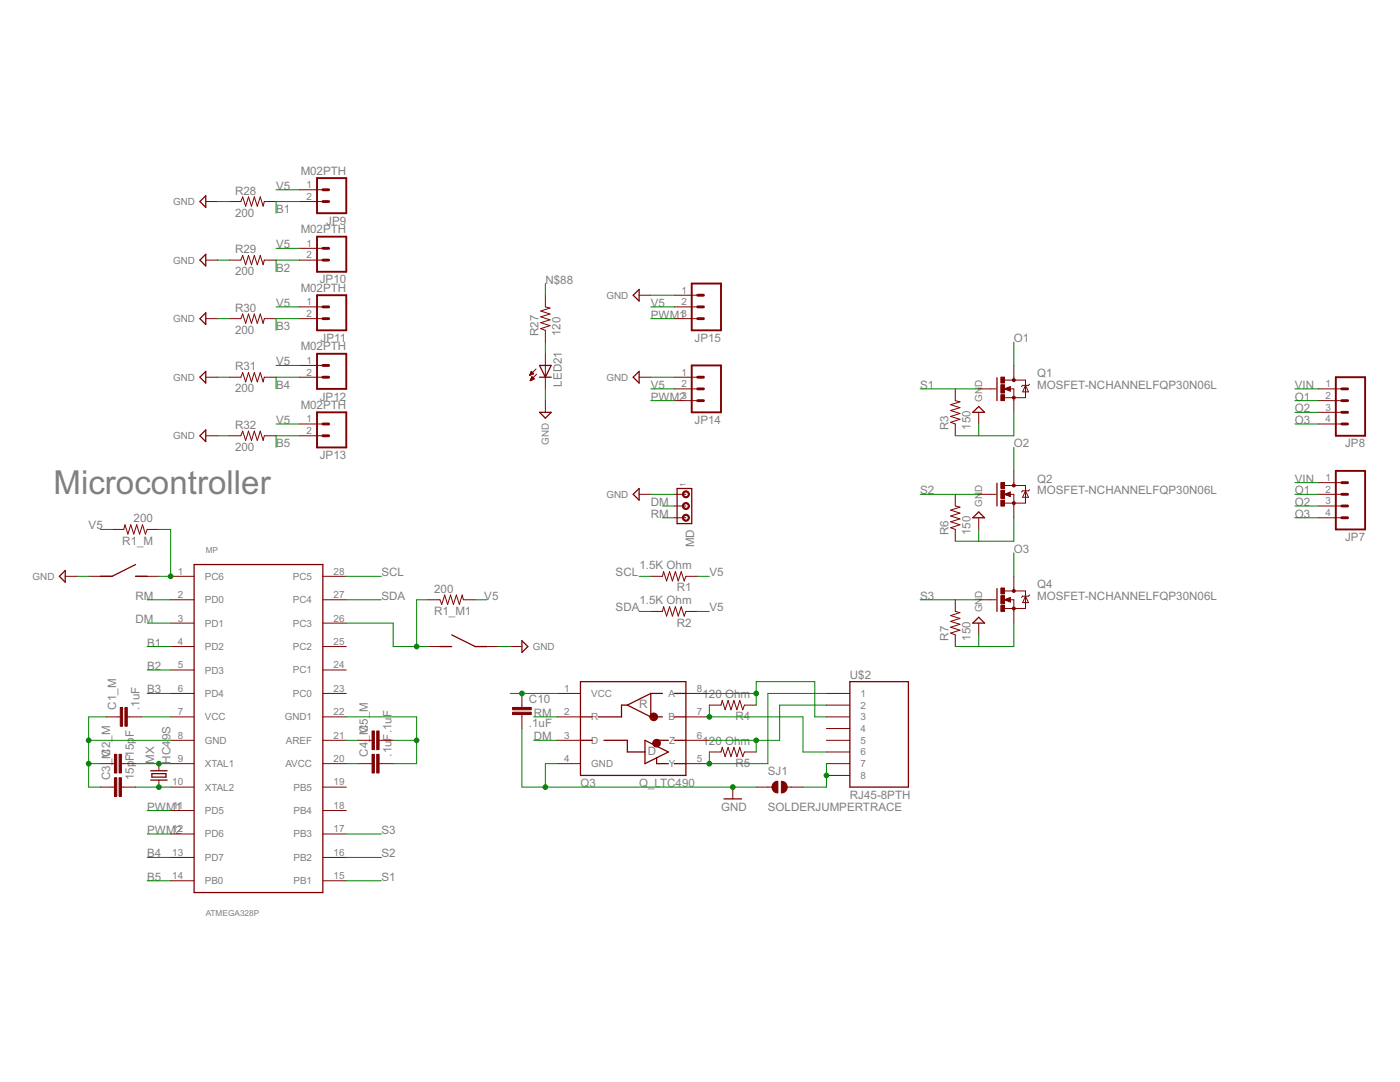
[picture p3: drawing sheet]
<svg xmlns="http://www.w3.org/2000/svg" width="279mm" height="216mm" viewBox="0 0 279 216" stroke-linecap="round" stroke-linejoin="round" font-family="sans-serif">
<g fill="none" stroke="#800000" stroke-width=".25">
<path d="M41.1 39.1v2.3l-1.2-1.2zM41.1 50.7v2.4l-1.2-1.2zM126.4 58.9l1.2-1.2v2.4zM41.1 62.4v2.3l-1.2-1.1zM41.1 74.1v2.3l-1.2-1.1zM107.7 72.9h2.3l-1.2 2.4zM107.7 75.3h2.3M126.4 75.3l1.2-1.2v2.3zM199 75.4v4.5M39.9 87l1.2-1.2v2.3zM107.7 82.3h2.3l-1.2 1.1zM126.4 98.6l1.2-1.1v2.3z"/>
<path d="M135.1 97.5h2.9v7h-2.9zM194.1 82.3l1.2-1.2 1.2 1.2zM199 96.4v4.6M11.9 115l1.1-1.2v2.4zM27.1 112.6l-4.7 2.4h-2.4M27.1 115h2.3M38.7 112.6h25.7v65.5h-25.7zM194.1 103.3l1.2-1.1 1.2 1.1zM199 117.5v4.5M87.8 129h2.3M90.1 126.7l4.7 2.3h2.4M104.2 127.8l1.1 1.2-1.1 1.2z"/>
<path d="M115.8 136h21.1v18.7h-21.1zM129.9 138.4v4.6M129.9 138.4l-4.7 2.3M129.9 138.4h2.3M134.6 138.4h2.3M169.6 136h11.7v21.1h-11.7zM194.1 124.3l1.2-1.1 1.2 1.1zM30.1 153.8h3.3M30.1 155.7h3.3M30.3 154.4h2.8v.7h-2.8zM115.8 143h2.4M115.8 147.7h2.4"/>
<path d="M120.5 147.7h4.7v2.4h3.5M125.2 140.7l4.7 2.3M125.2 140.7h-1.2v2.3h-4.6M129.9 143h2.3M131 148.9l2.4 1.2-2.4 1.1M131 148.9l-2.3-1.2v4.7l2.3-1.2M131 151.2v1.2h2.4M133.4 147.7h-2.4v1.2M134.6 143h2.3M134.6 147.7h2.3M134.6 152.4h2.3M144.5 159.4h3.5"/>
</g>
<g fill="#800000" stroke="#800000" stroke-width=".2">
<path d="M136.4 98.2a.7 .7 0 0 1 1.1 .1 .7 .7 0 0 1-.4 1 .7 .7 0 0 1-.9-.7h.2a.47 .47 0 0 1 .6-.4 .47 .47 0 0 1 .2 .7 .47 .47 0 0 1-.7-.1l-.1-.2h-.2z" fill-rule="evenodd"/>
<path d="M136.4 100.5a.7 .7 0 0 1 1.1 .1 .7 .7 0 0 1-.4 1.1 .7 .7 0 0 1-.9-.7h.2a.47 .47 0 0 1 .6-.5 .47 .47 0 0 1 .2 .8 .47 .47 0 0 1-.7-.2l-.1-.1h-.2z" fill-rule="evenodd"/>
<path d="M136.4 102.8a.7 .7 0 0 1 1.1 .1 .7 .7 0 0 1-.4 1.1 .7 .7 0 0 1-.9-.7h.2a.47 .47 0 0 1 .6-.5 .47 .47 0 0 1 .2 .8 .47 .47 0 0 1-.7-.1l-.1-.2h-.2z" fill-rule="evenodd"/>
<path d="M129.9 142.5a.77 .77 0 0 1 1.2 .1 .77 .77 0 0 1-.4 1.2 .77 .77 0 0 1-1-.8h.4a.4 .4 0 0 1 .5-.3 .4 .4 0 0 1 .1 .6 .4 .4 0 0 1-.6-.1v-.2h-.4z" fill-rule="evenodd"/>
<path d="M130.5 147.8a.77 .77 0 0 1 1.2 .1 .77 .77 0 0 1-.4 1.1 .77 .77 0 0 1-1-.7h.3a.4 .4 0 0 1 .6-.4 .4 .4 0 0 1 .1 .6 .4 .4 0 0 1-.6-.1l-.1-.1h-.3z" fill-rule="evenodd"/>
<path d="M130.7 148.1a.48 .48 0 0 1 .7-.1 .48 .48 0 0 1-.2 .8 .48 .48 0 0 1-.6-.5h.6l-.1 .1-.5-.1z" fill-rule="evenodd"/>
<path d="M130.2 142.7a.5 .5 0 0 1 .8 .2 .5 .5 0 0 1-.4 .7 .5 .5 0 0 1-.6-.5l.5-.2 .1 .2h-.6z" fill-rule="evenodd"/>
<path d="M155.9 155.9a1.16 1.16 0 0 1 1.2 1.2 1.16 1.16 0 0 1-1.2 1.1z" fill-rule="evenodd"/>
<path d="M154.3 156.3l.5-.3 .4-.1v2.3a1.17 1.17 0 0 1-1-.7 1.17 1.17 0 0 1 .1-1.2z" fill-rule="evenodd"/>
<path d="M202.1 75.6h.4v.5h-.4z" fill-rule="evenodd"/>
<path d="M202.1 121.2h.4v.4h-.4z" fill-rule="evenodd"/>
<circle cx="202.3" cy="79.4" r=".3"/>
<circle cx="202.3" cy="100.4" r=".3"/>
<circle cx="202.3" cy="96.9" r=".3"/>
<circle cx="202.3" cy="117.9" r=".3"/>
</g>
<g fill="none" stroke="#800000" stroke-width=".2">
<path d="M59.8 37.9h4.6M41.1 40.2h2.3M41.1 51.9h2.3M45.7 40.2h2.4l.3-.9 .6 1.8 .6-1.8 .6 1.8 .6-1.8 .6 1.8 .5-1.8 .6 1.8 .2-.9h2.4M45.7 51.9h2.4l.3-.9 .6 1.8 .6-1.8 .6 1.8 .6-1.8 .6 1.8 .5-1.8 .6 1.8 .2-.9h2.4M59.8 40.2h4.6M59.8 49.6h4.6M59.8 51.9h4.6M108.8 58.9v2.3l1 .3-1.9 .6 1.9 .6-1.9 .5 1.9 .6-1.9 .6 1.9 .6-1.9 .6 .9 .3v2.4M127.6 58.9h2.3M134.6 58.9h4.6M41.1 63.6h2.3"/>
<path d="M41.1 75.3h2.3M45.7 63.6h2.4l.3-.9 .6 1.8 .6-1.8 .6 1.8 .6-1.8 .6 1.8 .5-1.8 .6 1.8 .2-.9h2.4M45.7 75.3h2.4l.3-1 .6 1.9 .6-1.9 .6 1.9 .6-1.9 .6 1.9 .5-1.9 .6 1.9 .2-.9h2.4M59.8 61.2h4.6M59.8 63.6h4.6M59.8 72.9h4.6M59.8 75.3h4.6M105.7 74.8h.2M105.8 74.7h.4M105.8 74.6h.6M105.8 75.9h.2M105.9 74.5h.5"/>
<path d="M105.9 75.8h.3M105.9 74.4h.4M105.9 75.7h.6M106 74.3h.2M106 75.6h.6M106 74.2h.1M106 75.5h.5M106 74.1l.5 .5-.8 .3zM106.1 75.4h.3M106.1 75.2h.2M106.2 75.1l.4 .5-.8 .4zM107 73.6l-1.3 1.3"/>
<path d="M107.1 74.7l-1.3 1.3M108.8 70.6v7M108.8 79.9v2.4M127.6 75.3h2.3M134.6 77.6h4.6M134.6 79.9h4.6M134.6 61.2h4.6M134.6 63.6h4.6M134.6 75.3h4.6M190.6 77.6v2.3l1 .3-1.9 .6 1.9 .5-1.9 .6 1.9 .6-1.9 .6 1.9 .6-1.9 .6 .9 .3v2.4M195.3 77.6h3.5M200.5 77.6l1.1-.5v1z"/>
<path d="M200.5 75.8h4.2v3.6h-4.2M201.5 77.6h.8v4.7M202.3 72.9v2.9M204.7 76.9l.6 1.3h-1.2zM205.5 76.7l-.2 .2h-1.2l-.2 .2M263.1 77.6h4.7M263.1 79.9h4.7M41.1 87h2.3M45.7 87h2.4l.3-1 .6 1.9 .6-1.9 .6 1.9 .6-1.9 .6 1.9 .5-1.9 .6 1.9 .2-.9h2.4M59.8 84.6h4.6M59.8 87h4.6M127.6 98.6h2.3"/>
<path d="M134.6 98.6h2.3M190.6 98.6v2.4l1 .2-1.9 .6 1.9 .6-1.9 .6 1.9 .5-1.9 .6 1.9 .6-1.9 .6 .9 .3v2.4M195.3 98.6h3.5M195.3 82.3v2.3M200.5 98.6l1.1-.4v.9zM200.5 96.9h4.2v3.5h-4.2M201.5 98.6h.8v4.7M202.3 94v2.9M204.7 97.9l.6 1.3h-1.2zM205.5 97.7l-.2 .2h-1.2l-.2 .3M263.1 98.6h4.7M263.1 82.3h4.7"/>
<path d="M263.1 84.6h4.7M263.1 96.3h4.7M13 115h2.4M17.7 115h4.7M22.4 105.6h2.3l.2-.9 .6 1.9 .6-1.9 .6 1.9 .6-1.9 .6 1.9 .5-1.9 .6 1.9 .4-1h2.3M27.1 115h4.6M34.1 115h4.6M34.1 119.7h4.6M64.4 115h4.7M64.4 119.7h4.7M85.5 119.7h2.3l.4 .9 .6-1.9 .5 1.9 .6-1.9 .6 1.9 .6-1.9 .6 1.9 .5-1.9 .3 1h2.3M129.9 115h2.3l.2-.9 .6 1.8 .6-1.8 .6 1.8 .6-1.8 .6 1.8 .6-1.8 .5 1.8 .4-.9h2.3"/>
<path d="M134.6 103.3h2.3M134.6 101h2.3M190.6 119.7v2.3l1 .2-1.9 .6 1.9 .6-1.9 .6 1.9 .6-1.9 .6 1.9 .6-1.9 .5 .9 .4v2.3M195.3 119.7h3.5M195.3 103.3v2.3M200.5 119.7l1.1-.5v.9zM200.5 117.9h4.2v3.5h-4.2M201.5 119.7h.8v4.6M202.3 115v2.9M204.7 119l.6 1.2h-1.2zM205.5 118.7l-.2 .3h-1.2l-.2 .2M263.1 103.3h4.7"/>
<path d="M263.1 101h4.7M34.1 124.3h4.6M34.1 129h4.6M34.1 133.7h4.6M34.1 138.4h4.6M64.4 124.3h4.7M64.4 129h4.7M64.4 133.7h4.7M64.4 138.4h4.7M85.5 129h4.6M94.8 129h4.7M101.8 129h2.4"/>
<path d="M104.2 138.4v2.8M111.2 138.4h4.6M129.9 122h2.3l.2-.9 .6 1.8 .6-1.8 .6 1.8 .6-1.8 .6 1.8 .6-1.8 .5 1.8 .4-.9h2.3M136.9 138.4h4.7M164.9 138.4h4.7M195.3 124.3v2.4M20 152.4h2.8M20 157.1h2.8M21.2 143h2.8M24.2 152.4h2.9M24.2 157.1h2.9M25.4 143h2.8"/>
<path d="M31.7 152.4v1.4M31.7 155.7v1.4M34.1 143h4.6M34.1 147.7h4.6M34.1 152.4h4.6M34.1 157.1h4.6M64.4 143h4.7M64.4 147.7h4.7M64.4 152.4h4.7M64.4 157.1h4.7M71.5 147.7h2.8M71.5 152.4h2.8"/>
<path d="M75.6 147.7h2.9M75.6 152.4h2.9M104.2 142.6v2.8M111.2 143h4.6M111.2 147.7h4.6M111.2 152.4h4.6M136.9 143h4.7M136.9 147.7h4.7M136.9 152.4h4.7M141.6 140.7h2.3l.2-.9 .6 1.8 .6-1.8 .6 1.8 .6-1.8 .6 1.8 .5-1.8 .6 1.8 .4-.9h2.3M141.6 150.1h2.3l.2-1 .6 1.9 .6-1.9 .6 1.9 .6-1.9 .6 1.9 .5-1.9 .6 1.9 .4-.9h2.3M146.2 157.1v2.3"/>
<path d="M150.9 157.1h3.2M157.1 157.1h3.2M164.9 143h4.7M164.9 147.7h4.7M164.9 152.4h4.7M164.9 140.7h4.7M164.9 145.4h4.7M164.9 154.7h4.7M164.9 150.1h4.7M34.1 161.7h4.6M34.1 166.4h4.6M34.1 171.1h4.6"/>
<path d="M34.1 175.7h4.6M64.4 161.7h4.7M64.4 166.4h4.7M64.4 171.1h4.7M64.4 175.7h4.7"/>
</g>
<g fill="#800000" stroke="#800000" stroke-width=".2">
<path d="M23.8 150.5h.4v3.7h-.4z"/>
<path d="M22.8 150.5h.5v3.7h-.5z"/>
<path d="M23.8 155.2h.4v3.7h-.4z"/>
<path d="M22.8 155.2h.5v3.7h-.5z"/>
<path d="M24.9 141.2h.5v3.7h-.5z"/>
<path d="M24 141.2h.5v3.7h-.5z"/>
<path d="M75.2 145.9h.4v3.7h-.4z"/>
<path d="M74.3 145.9h.4v3.7h-.4z"/>
<path d="M75.2 150.5h.4v3.7h-.4z"/>
<path d="M74.3 150.5h.4v3.7h-.4z"/>
<path d="M102.3 142.1h3.7v.5h-3.7z"/>
<path d="M102.3 141.2h3.7v.4h-3.7z"/>
<path d="M199.7 78.8h.8v1.1h-.8z"/>
<path d="M199.7 75.2h.8v1.2h-.8z"/>
<path d="M199.7 76.8h.8v1.6h-.8z"/>
<path d="M199.7 99.8h.8v1.2h-.8z"/>
<path d="M199.7 96.3h.8v1.2h-.8z"/>
<path d="M199.7 97.8h.8v1.7h-.8z"/>
<path d="M199.7 120.8h.8v1.2h-.8z"/>
<path d="M199.7 117.3h.8v1.2h-.8z"/>
<path d="M199.7 118.9h.8v1.6h-.8z"/>
</g>
<path d="M201.5 77.4l-.8 .2 .8 .2v-.2h-.2M201.5 98.4l-.8 .2 .8 .3v-.3h-.2M201.5 119.4l-.8 .3 .8 .2v-.2h-.2" fill="none" stroke="#800000" stroke-width=".3"/>
<path d="M63.3 35.5h5.8v7h-5.8zM63.3 47.2h5.8v7h-5.8zM63.3 58.9h5.8v7h-5.8zM138 56.6h5.9v9.3h-5.9zM63.3 70.6h5.8v7h-5.8zM138 72.9h5.9v9.4h-5.9zM266.6 75.3h5.8v11.7h-5.8zM63.3 82.3h5.8v7h-5.8zM266.6 94h5.8v11.6h-5.8z" fill="none" stroke="#800000" stroke-width=".38"/>
<g fill="none" stroke="#800000" stroke-width=".57">
<path d="M64.4 37.9h1.2M64.4 40.2h1.2M64.4 51.9h1.2M64.4 49.6h1.2M139.2 58.9h1.2M64.4 63.6h1.2M64.4 61.2h1.2M64.4 75.3h1.2M64.4 72.9h1.2M139.2 79.9h1.2M139.2 77.6h1.2M139.2 63.6h1.2"/>
<path d="M139.2 61.2h1.2M139.2 75.3h1.2M267.8 79.9h1.1M267.8 77.6h1.1M64.4 84.6h1.2M64.4 87h1.2M267.8 82.3h1.1M267.8 84.6h1.1M267.8 98.6h1.1M267.8 96.3h1.1M267.8 101h1.1M267.8 103.3h1.1"/>
</g>
<g fill="none" stroke="#008000" stroke-width=".2">
<path d="M55.1 37.9h4.7M43.4 51.9h2.3M43.4 40.2h2.3M55.1 49.6h4.7M59.8 51.9h-4.7v2.3M59.8 40.2h-4.7v2.3M108.8 56.6v2.3M129.9 58.9h4.7M43.4 75.3h2.3M43.4 63.6h2.3M55.1 61.2h4.7M55.1 72.9h4.7"/>
<path d="M59.8 75.3h-4.7v2.3M59.8 63.6h-4.7v2.3M108.8 68.3v2.3M108.8 77.6v2.3M129.9 75.3h4.7M129.9 63.6h4.7M129.9 61.2h4.7M129.9 77.6h4.7M129.9 79.9h4.7M183.6 77.6h11.7M202.3 68.3v4.6M258.4 77.6h4.7"/>
<path d="M258.4 79.9h4.7M43.4 87h2.3M55.1 84.6h4.7M59.8 87h-4.7v2.3M129.9 98.6h4.7M183.6 98.6h11.7M195.3 84.6v2.4M202.3 82.3v4.7h-11.7M202.3 89.3v4.7M258.4 98.6h4.7M258.4 84.6h4.7M258.4 82.3h4.7"/>
<path d="M258.4 96.3h4.7M15.4 115h2.3M20 105.6h2.4M29.4 119.7h4.7M31.7 105.6h2.4v9.4h-2.4M69.1 115h7M69.1 119.7h7M85.5 119.7h-2.4v9.3M94.8 119.7h2.4M127.6 115h2.3M132.2 103.3h2.4M132.2 101h2.4"/>
<path d="M139.2 115h2.4M183.6 119.7h11.7M195.3 105.6v2.4M202.3 103.3v4.7h-11.7M202.3 110.3v4.7M258.4 103.3h4.7M258.4 101h4.7M29.4 129h4.7M29.4 138.4h4.7M29.4 124.3h4.7M29.4 133.7h4.7M69.1 124.3h9.4v4.7h7"/>
<path d="M99.5 129h2.3M101.8 138.4h9.4M127.6 122h2.3M139.2 122h2.4M141.6 138.4h9.3M164.9 138.4h-11.7v14h-11.6v-2.3M195.3 126.7v2.3M202.3 124.3v4.7h-11.7M17.7 147.7h16.4M17.7 152.4h2.3M21.2 143h-3.5v14.1h2.3M27.1 152.4h7"/>
<path d="M27.1 157.1h7M28.2 143h5.9M69.1 147.7h2.4M69.1 143h14v9.4h-4.6M69.1 152.4h2.4M78.5 147.7h4.6M104.2 145.4v11.7h46.7M106.5 147.7h4.7M106.5 143h4.7M111.2 152.4h-2.4v4.7M141.6 140.7v2.3h18.7v7.1h4.6M150.9 140.7v-4.7h11.7v7h2.3"/>
<path d="M150.9 147.7v2.4M164.9 140.7h-9.3v7h-14M164.9 152.4v4.7h-4.6M29.4 175.7h4.7M29.4 171.1h4.7M29.4 166.4h4.7M29.4 161.7h4.7M69.1 175.7h7M69.1 171.1h7M69.1 166.4h7"/>
</g>
<g fill="#008000" stroke="#008000" stroke-width=".2">
<circle cx="83.1" cy="147.7" r=".47"/>
<circle cx="17.7" cy="152.4" r=".47"/>
<circle cx="17.7" cy="147.7" r=".47"/>
<circle cx="146.2" cy="157.1" r=".47"/>
<circle cx="108.8" cy="157.1" r=".47"/>
<circle cx="31.7" cy="157.1" r=".47"/>
<circle cx="31.7" cy="152.4" r=".47"/>
<circle cx="34.1" cy="115" r=".47"/>
<circle cx="104.2" cy="138.4" r=".47"/>
<circle cx="141.6" cy="152.4" r=".47"/>
<circle cx="150.9" cy="147.7" r=".47"/>
<circle cx="141.6" cy="143" r=".47"/>
<circle cx="150.9" cy="138.4" r=".47"/>
<circle cx="164.9" cy="154.7" r=".47"/>
<circle cx="83.1" cy="129" r=".47"/>
</g>
<text font-size="7.4" fill="#808080" x="10.7" y="98.6">Microcontroller</text>
<g font-size="2.6" fill="#808080">
<text x="60" y="34.8">M02PTH</text>
<text x="46.9" y="38.8">R28</text>
<text x="55.1" y="37.9">V5</text>
<text x="46.9" y="43.2">200</text>
<text x="55.1" y="42.5">B1</text>
<text x="60" y="46.5">M02PTH</text>
<text x="65.1" y="44.9">JP9</text>
<text x="46.9" y="50.5">R29</text>
<text x="55.1" y="49.6">V5</text>
<text x="46.9" y="54.9">200</text>
<text x="55.1" y="54.2">B2</text>
<text x="60" y="58.2">M02PTH</text>
<text x="63.8" y="56.6">JP10</text>
<text x="108.8" y="56.6">N$88</text>
<text x="46.9" y="62.2">R30</text>
<text x="55.1" y="61.2">V5</text>
<text x="55.1" y="65.9">B3</text>
<text x="129.9" y="61.2">V5</text>
<text x="129.9" y="63.6">PWM1</text>
<text x="46.9" y="66.6">200</text>
<text x="60" y="69.9">M02PTH</text>
<text x="64" y="68.2">JP11</text>
<text x="107.5" y="67.1" transform="rotate(-90 107.5 67.1)">R27</text>
<text x="111.9" y="67.1" transform="rotate(-90 111.9 67.1)">120</text>
<text x="138.6" y="68.2">JP15</text>
<text x="202.3" y="68.3">O1</text>
<text x="46.9" y="73.9">R31</text>
<text x="55.1" y="72.9">V5</text>
<text x="55.1" y="77.6">B4</text>
<text x="112.1" y="77.1" transform="rotate(-90 112.1 77.1)">LED21</text>
<text x="129.9" y="77.6">V5</text>
<text x="183.6" y="77.6">S1</text>
<text x="207" y="77.6">MOSFET-NCHANNELFQP30N06L</text>
<text x="207" y="75.3">Q1</text>
<text x="258.4" y="77.6">VIN</text>
<text x="46.9" y="78.3">200</text>
<text x="60" y="81.6">M02PTH</text>
<text x="63.8" y="79.9">JP12</text>
<text x="129.9" y="79.9">PWM2</text>
<text x="258.4" y="79.9">O1</text>
<text x="258.4" y="82.3">O2</text>
<text x="46.9" y="90">200</text>
<text x="46.9" y="85.6">R32</text>
<text x="55.1" y="84.6">V5</text>
<text x="55.1" y="89.3">B5</text>
<text x="138.6" y="84.6">JP14</text>
<text x="189.3" y="85.8" transform="rotate(-90 189.3 85.8)">R3</text>
<text x="193.7" y="85.8" transform="rotate(-90 193.7 85.8)">150</text>
<text x="202.3" y="89.3">O2</text>
<text x="258.4" y="84.6">O3</text>
<text x="268.4" y="89.3">JP8</text>
<text x="63.8" y="91.6">JP13</text>
<text x="129.9" y="101">DM</text>
<text x="183.6" y="98.6">S2</text>
<text x="207" y="98.6">MOSFET-NCHANNELFQP30N06L</text>
<text x="207" y="96.3">Q2</text>
<text x="258.4" y="98.6">O1</text>
<text x="258.4" y="101">O2</text>
<text x="258.4" y="96.3">VIN</text>
<text x="17.7" y="105.6">V5</text>
<text x="26.7" y="104.2">200</text>
<text x="129.9" y="103.3">RM</text>
<text x="189.3" y="106.8" transform="rotate(-90 189.3 106.8)">R6</text>
<text x="193.7" y="106.8" transform="rotate(-90 193.7 106.8)">150</text>
<text x="258.4" y="103.3">O3</text>
<text x="268.4" y="108">JP7</text>
<text x="24.4" y="108.7">R1_M</text>
<text x="127.6" y="113.6">1.5K Ohm</text>
<text x="138.5" y="109.2" transform="rotate(-90 138.5 109.2)">MD</text>
<text x="202.3" y="110.3">O3</text>
<text x="27" y="119.7">RM</text>
<text x="76.1" y="115">SCL</text>
<text x="76.1" y="119.7">SDA</text>
<text x="86.6" y="118.3">200</text>
<text x="96.7" y="119.7">V5</text>
<text x="122.9" y="115">SCL</text>
<text x="135.1" y="118">R1</text>
<text x="141.6" y="115">V5</text>
<text x="183.6" y="119.7">S3</text>
<text x="207" y="119.7">MOSFET-NCHANNELFQP30N06L</text>
<text x="207" y="117.3">Q4</text>
<text x="27" y="124.3">DM</text>
<text x="86.6" y="122.7">R1_M1</text>
<text x="122.9" y="122">SDA</text>
<text x="127.6" y="120.6">1.5K Ohm</text>
<text x="135.1" y="125">R2</text>
<text x="141.6" y="122">V5</text>
<text x="29.4" y="129">B1</text>
<text x="189.3" y="127.8" transform="rotate(-90 189.3 127.8)">R7</text>
<text x="193.7" y="127.8" transform="rotate(-90 193.7 127.8)">150</text>
<text x="29.4" y="133.7">B2</text>
<text x="169.6" y="135.6">U$2</text>
<text x="23.2" y="141.6" transform="rotate(-90 23.2 141.6)">C1_M</text>
<text x="27.9" y="141.6" transform="rotate(-90 27.9 141.6)">.1uF</text>
<text x="29.4" y="138.4">B3</text>
<text x="105.6" y="140.4">C10</text>
<text x="106.5" y="143">RM</text>
<text x="127.5" y="141.3">R</text>
<text x="140.2" y="139.3">120 Ohm</text>
<text x="146.8" y="143.7">R4</text>
<text x="26.7" y="147.1" transform="rotate(-90 26.7 147.1)">F</text>
<text x="73.4" y="146.3" transform="rotate(-90 73.4 146.3)">C5_M</text>
<text x="105.6" y="145">.1uF</text>
<text x="106.5" y="147.7">DM</text>
<text x="140.2" y="148.6">120 Ohm</text>
<text x="22" y="155.7" transform="rotate(-90 22 155.7)">C3_M</text>
<text x="22" y="151" transform="rotate(-90 22 151)">C2_M</text>
<text x="26.7" y="155.7" transform="rotate(-90 26.7 155.7)">15p</text>
<text x="26.7" y="151.8" transform="rotate(-90 26.7 151.8)">F15p</text>
<text x="30.8" y="152.4" transform="rotate(-90 30.8 152.4)">MX</text>
<text x="34.1" y="152.4" transform="rotate(-90 34.1 152.4)">HC49S</text>
<text x="73.4" y="151" transform="rotate(-90 73.4 151)">C4_M</text>
<text x="78.1" y="151" transform="rotate(-90 78.1 151)">.1uF.1uF</text>
<text x="129.3" y="150.6">D</text>
<text x="146.8" y="153.1">R5</text>
<text x="153.2" y="154.7">SJ1</text>
<text x="29.4" y="161.7">PWM1</text>
<text x="115.9" y="157.1">Q3</text>
<text x="127.5" y="157.1">Q_LTC490</text>
<text x="143.9" y="161.7">GND</text>
<text x="153.2" y="161.7">SOLDERJUMPERTRACE</text>
<text x="169.6" y="159.4">RJ45-8PTH</text>
<text x="29.4" y="166.4">PWM2</text>
<text x="76.1" y="166.4">S3</text>
<text x="29.4" y="171.1">B4</text>
<text x="76.1" y="171.1">S2</text>
<text x="29.4" y="175.8">B5</text>
<text x="76.1" y="175.8">S1</text>
</g>
<g font-size="2.2" fill="#808080">
<text x="34.6" y="40.9">GND</text>
<text x="61.2" y="37.5">1</text>
<text x="61.2" y="39.9">2</text>
<text x="34.6" y="52.6">GND</text>
<text x="61.2" y="49.2">1</text>
<text x="61.2" y="51.6">2</text>
<text x="121" y="59.6">GND</text>
<text x="136" y="58.6">1</text>
<text x="34.6" y="64.3">GND</text>
<text x="61.2" y="60.9">1</text>
<text x="61.2" y="63.3">2</text>
<text x="136" y="60.9">2</text>
<text x="136" y="63.3">3</text>
<text x="34.6" y="76">GND</text>
<text x="61.2" y="72.6">1</text>
<text x="61.2" y="74.9">2</text>
<text x="121" y="76">GND</text>
<text x="136" y="74.9">1</text>
<text x="136" y="77.3">2</text>
<text x="196" y="77.2" transform="rotate(-90 196 77.2)">D</text>
<text x="264.5" y="77.3">1</text>
<text x="136" y="79.6">3</text>
<text x="196" y="80.1" transform="rotate(-90 196 80.1)">GN</text>
<text x="264.5" y="79.6">2</text>
<text x="264.5" y="81.9">3</text>
<text x="34.6" y="87.6">GND</text>
<text x="61.2" y="84.3">1</text>
<text x="61.2" y="86.6">2</text>
<text x="109.5" y="88.8" transform="rotate(-90 109.5 88.8)">GND</text>
<text x="264.5" y="84.3">4</text>
<text x="264.5" y="96">1</text>
<text x="121" y="99.3">GND</text>
<text x="196" y="101.2" transform="rotate(-90 196 101.2)">GN</text>
<text x="196" y="98.2" transform="rotate(-90 196 98.2)">D</text>
<text x="264.5" y="98.3">2</text>
<text x="264.5" y="100.6">3</text>
<text x="264.5" y="103">4</text>
<text x="6.5" y="115.7">GND</text>
<text x="35.5" y="114.7">1</text>
<text x="35.5" y="119.3">2</text>
<text x="40.9" y="115.7">PC6</text>
<text x="58.5" y="115.7">PC5</text>
<text x="66.6" y="119.3">27</text>
<text x="66.6" y="114.7">28</text>
<text x="196" y="119.2" transform="rotate(-90 196 119.2)">D</text>
<text x="35.5" y="124">3</text>
<text x="40.9" y="120.4">PD0</text>
<text x="40.9" y="125">PD1</text>
<text x="58.5" y="125">PC3</text>
<text x="58.5" y="120.4">PC4</text>
<text x="66.6" y="124">26</text>
<text x="196" y="122.2" transform="rotate(-90 196 122.2)">GN</text>
<text x="35.5" y="128.7">4</text>
<text x="40.9" y="129.7">PD2</text>
<text x="58.5" y="129.7">PC2</text>
<text x="66.6" y="128.7">25</text>
<text x="106.3" y="129.7">GND</text>
<text x="35.5" y="133.4">5</text>
<text x="40.9" y="134.4">PD3</text>
<text x="58.5" y="134.4">PC1</text>
<text x="66.6" y="133.4">24</text>
<text x="35.5" y="138">6</text>
<text x="35.5" y="142.7">7</text>
<text x="40.9" y="139.1">PD4</text>
<text x="40.9" y="143.7">VCC</text>
<text x="56.8" y="143.7">GND1</text>
<text x="58.5" y="139.1">PC0</text>
<text x="66.6" y="142.7">22</text>
<text x="66.6" y="138">23</text>
<text x="112.6" y="138">1</text>
<text x="112.6" y="142.7">2</text>
<text x="118" y="139.1">VCC</text>
<text x="118" y="143.7">R</text>
<text x="133.4" y="143.7">B</text>
<text x="133.4" y="139.1">A</text>
<text x="139" y="142.7">7</text>
<text x="139" y="138">8</text>
<text x="171.8" y="139.1">1</text>
<text x="171.8" y="141.4">2</text>
<text x="171.8" y="143.7">3</text>
<text x="35.5" y="147.4">8</text>
<text x="40.9" y="148.4">GND</text>
<text x="57" y="148.4">AREF</text>
<text x="66.6" y="147.4">21</text>
<text x="112.6" y="147.4">3</text>
<text x="118" y="148.4">D</text>
<text x="133.5" y="148.4">Z</text>
<text x="139" y="147.4">6</text>
<text x="171.8" y="146.1">4</text>
<text x="171.8" y="148.4">5</text>
<text x="35.5" y="152.1">9</text>
<text x="40.9" y="153.1">XTAL1</text>
<text x="57" y="153.1">AVCC</text>
<text x="66.6" y="152.1">20</text>
<text x="112.6" y="152.1">4</text>
<text x="118" y="153.1">GND</text>
<text x="133.4" y="153.1">Y</text>
<text x="139" y="152.1">5</text>
<text x="171.8" y="155.4">8</text>
<text x="171.8" y="153.1">7</text>
<text x="171.8" y="150.7">6</text>
<text x="34.4" y="156.7">10</text>
<text x="34.5" y="161.4">11</text>
<text x="40.9" y="157.8">XTAL2</text>
<text x="58.6" y="157.8">PB5</text>
<text x="66.6" y="161.4">18</text>
<text x="66.6" y="156.7">19</text>
<text x="34.4" y="166.1">12</text>
<text x="40.9" y="162.4">PD5</text>
<text x="40.9" y="167.1">PD6</text>
<text x="58.6" y="167.1">PB3</text>
<text x="58.6" y="162.4">PB4</text>
<text x="66.6" y="166.1">17</text>
<text x="34.4" y="170.8">13</text>
<text x="40.9" y="171.8">PD7</text>
<text x="58.6" y="171.8">PB2</text>
<text x="66.6" y="170.8">16</text>
<text x="34.4" y="175.4">14</text>
<text x="40.9" y="176.5">PB0</text>
<text x="58.6" y="176.5">PB1</text>
<text x="66.6" y="175.4">15</text>
</g>
<g font-size="1.8" fill="#808080">
<text x="136.9" y="97.2" transform="rotate(-90 136.9 97.2)">1</text>
<text x="41.1" y="110.3">MP</text>
<text x="41.1" y="182.8">ATMEGA328P</text>
</g>
</svg>
